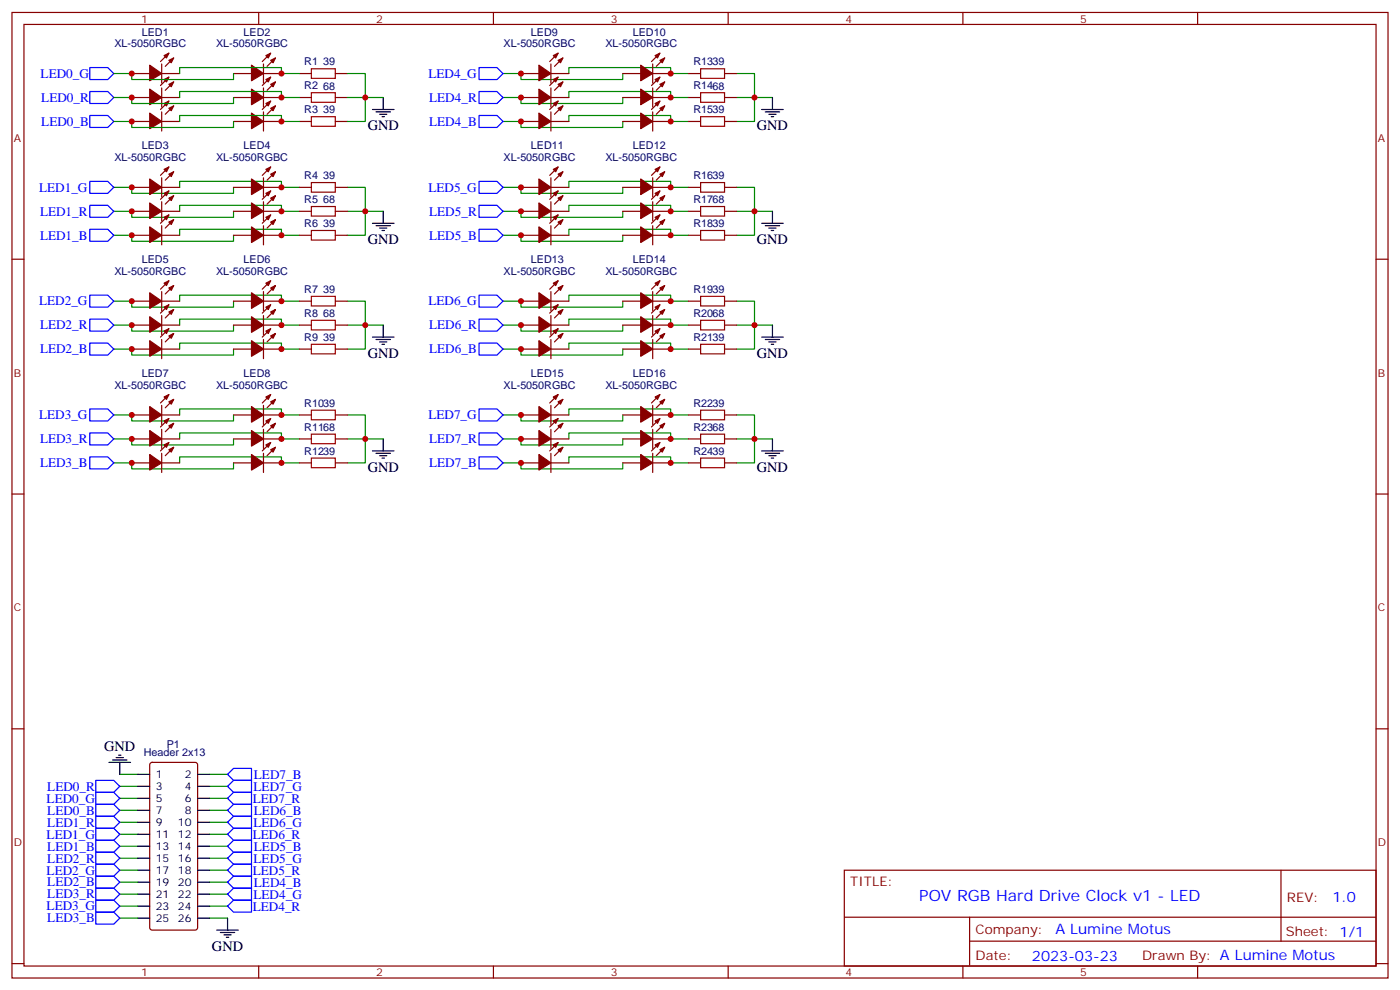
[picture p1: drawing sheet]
<svg xmlns="http://www.w3.org/2000/svg" width="412mm" height="292mm" viewBox="0 0 412 292" stroke-linecap="round" stroke-linejoin="round" font-family="sans-serif">
<g fill="none" stroke="#870000" stroke-width=".35">
<path d="M3.5 3.7h405.4v284.3h-405.4zM7.1 7.2h398.2v277.3h-398.2zM47.6 18.8v5.7M49.7 15.7l-2.4 2.4M51.2 17.1l-2.5 2.4M76.2 3.7v3.5M77.6 18.8v5.7M79.7 15.7l-2.4 2.4M81.1 17.1l-2.4 2.4M145.3 3.7v3.5M162.3 18.8v5.7M164.4 15.7l-2.5 2.4"/>
<path d="M165.8 17.1l-2.5 2.4M192.3 18.8v5.7M194.4 15.7l-2.5 2.4M195.8 17.1l-2.5 2.4M214.5 3.7v3.5M283.6 3.7v3.5M352.8 3.7v3.5M38.8 35.8h5.3M38.8 28.7h5.3M38.8 21.7h5.3M47.6 25.9v5.6M47.6 32.9v5.7"/>
<path d="M47.6 35.8h5.3M47.6 28.7h5.3M47.6 21.7h5.3M49.7 29.8l-2.4 2.4M49.7 22.7l-2.4 2.5M51.2 31.2l-2.5 2.5M51.2 24.1l-2.5 2.5M68.8 35.8h5.3M68.8 28.7h5.3M68.8 21.7h5.3M77.6 35.8h5.3M77.6 28.7h5.3"/>
<path d="M77.6 21.7h5.3M77.6 25.9v5.6M77.6 32.9v5.7M79.7 29.8l-2.4 2.4M79.7 22.7l-2.4 2.5M81.1 31.2l-2.4 2.5M81.1 24.1l-2.4 2.5M88.2 35.8h3.5M88.2 28.7h3.5M88.2 21.7h3.5M98.8 35.8h3.5M98.8 28.7h3.5"/>
<path d="M98.8 21.7h3.5M153.5 35.8h5.2M153.5 28.7h5.2M153.5 21.7h5.2M162.3 35.8h5.3M162.3 28.7h5.3M162.3 21.7h5.3M162.3 25.9v5.6M162.3 32.9v5.7M164.4 29.8l-2.5 2.4M164.4 22.7l-2.5 2.5M165.8 31.2l-2.5 2.5"/>
<path d="M165.8 24.1l-2.5 2.5M183.4 35.8h5.3M183.4 28.7h5.3M183.4 21.7h5.3M192.3 35.8h5.3M192.3 28.7h5.3M192.3 21.7h5.3M192.3 25.9v5.6M192.3 32.9v5.7M194.4 29.8l-2.5 2.4M194.4 22.7l-2.5 2.5M195.8 31.2l-2.5 2.5"/>
<path d="M195.8 24.1l-2.5 2.5M202.8 35.8h3.6M202.8 28.7h3.6M202.8 21.7h3.6M213.4 35.8h3.6M213.4 28.7h3.6M213.4 21.7h3.6M38.8 55.2h5.3M47.6 52.4v5.6M47.6 59.4v5.7M47.6 55.2h5.3M49.7 56.2l-2.4 2.5"/>
<path d="M49.7 49.2l-2.4 2.4M51.2 57.6l-2.5 2.5M51.2 50.6l-2.5 2.5M68.8 55.2h5.3M77.6 52.4v5.6M77.6 59.4v5.7M77.6 55.2h5.3M79.7 56.2l-2.4 2.5M79.7 49.2l-2.4 2.4M81.1 57.6l-2.4 2.5M81.1 50.6l-2.4 2.5M88.2 55.2h3.5"/>
<path d="M98.8 55.2h3.5M153.5 55.2h5.2M162.3 55.2h5.3M162.3 52.4v5.6M162.3 59.4v5.7M164.4 56.2l-2.5 2.5M164.4 49.2l-2.5 2.4M165.8 57.6l-2.5 2.5M165.8 50.6l-2.5 2.5M183.4 55.2h5.3M192.3 55.2h5.3M192.3 52.4v5.6"/>
<path d="M192.3 59.4v5.7M194.4 56.2l-2.5 2.5M194.4 49.2l-2.5 2.4M195.8 57.6l-2.5 2.5M195.8 50.6l-2.5 2.5M202.8 55.2h3.6M213.4 55.2h3.6M3.5 76.3h3.6M38.8 69.3h5.3M38.8 62.2h5.3M47.6 66.5v5.6M47.6 69.3h5.3"/>
<path d="M47.6 62.2h5.3M49.7 63.3l-2.4 2.5M51.2 64.7l-2.5 2.5M68.8 69.3h5.3M68.8 62.2h5.3M77.6 66.5v5.6M77.6 69.3h5.3M77.6 62.2h5.3M79.7 63.3l-2.4 2.5M81.1 64.7l-2.4 2.5M88.2 69.3h3.5M88.2 62.2h3.5"/>
<path d="M98.8 69.3h3.5M98.8 62.2h3.5M153.5 69.3h5.2M153.5 62.2h5.2M162.3 69.3h5.3M162.3 62.2h5.3M162.3 66.5v5.6M164.4 63.3l-2.5 2.5M165.8 64.7l-2.5 2.5M183.4 69.3h5.3M183.4 62.2h5.3M192.3 69.3h5.3"/>
<path d="M192.3 62.2h5.3M192.3 66.5v5.6M194.4 63.3l-2.5 2.5M195.8 64.7l-2.5 2.5M202.8 69.3h3.6M202.8 62.2h3.6M213.4 69.3h3.6M213.4 62.2h3.6M405.3 76.3h3.6M38.8 95.7h5.3M38.8 88.7h5.3M47.6 85.9v5.6"/>
<path d="M47.6 92.9v5.7M47.6 100v5.6M47.6 95.7h5.3M47.6 88.7h5.3M49.7 96.8l-2.4 2.5M49.7 89.7l-2.4 2.5M49.7 82.7l-2.4 2.5M51.2 98.2l-2.5 2.5M51.2 91.2l-2.5 2.4M51.2 84.1l-2.5 2.5M68.8 95.7h5.3M68.8 88.7h5.3"/>
<path d="M77.6 85.9v5.6M77.6 92.9v5.7M77.6 100v5.6M77.6 95.7h5.3M77.6 88.7h5.3M79.7 96.8l-2.4 2.5M79.7 89.7l-2.4 2.5M79.7 82.7l-2.4 2.5M81.1 98.2l-2.4 2.5M81.1 91.2l-2.4 2.4M81.1 84.1l-2.4 2.5M88.2 95.7h3.5"/>
<path d="M88.2 88.7h3.5M98.8 95.7h3.5M98.8 88.7h3.5M153.5 95.7h5.2M153.5 88.7h5.2M162.3 95.7h5.3M162.3 88.7h5.3M162.3 85.9v5.6M162.3 92.9v5.7M162.3 100v5.6M164.4 96.8l-2.5 2.5M164.4 89.7l-2.5 2.5"/>
<path d="M164.4 82.7l-2.5 2.5M165.8 98.2l-2.5 2.5M165.8 91.2l-2.5 2.4M165.8 84.1l-2.5 2.5M183.4 95.7h5.3M183.4 88.7h5.3M192.3 95.7h5.3M192.3 88.7h5.3M192.3 85.9v5.6M192.3 92.9v5.7M192.3 100v5.6M194.4 96.8l-2.5 2.5"/>
<path d="M194.4 89.7l-2.5 2.5M194.4 82.7l-2.5 2.5M195.8 98.2l-2.5 2.5M195.8 91.2l-2.5 2.4M195.8 84.1l-2.5 2.5M202.8 95.7h3.6M202.8 88.7h3.6M213.4 95.7h3.6M213.4 88.7h3.6M38.8 102.8h5.3M47.6 119.4v5.6M47.6 102.8h5.3"/>
<path d="M49.7 116.2l-2.4 2.5M51.2 117.6l-2.5 2.5M68.8 102.8h5.3M77.6 119.4v5.6M77.6 102.8h5.3M79.7 116.2l-2.4 2.5M81.1 117.6l-2.4 2.5M88.2 102.8h3.5M98.8 102.8h3.5M153.5 102.8h5.2M162.3 102.8h5.3M162.3 119.4v5.6"/>
<path d="M164.4 116.2l-2.5 2.5M165.8 117.6l-2.5 2.5M183.4 102.8h5.3M192.3 102.8h5.3M192.3 119.4v5.6M194.4 116.2l-2.5 2.5M195.8 117.6l-2.5 2.5M202.8 102.8h3.6M213.4 102.8h3.6M38.8 136.3h5.3M38.8 129.3h5.3M38.8 122.2h5.3"/>
<path d="M47.6 126.4v5.7M47.6 133.5v5.6M47.6 136.3h5.3M47.6 129.3h5.3M47.6 122.2h5.3M49.7 130.3l-2.4 2.5M49.7 123.3l-2.4 2.4M51.2 131.7l-2.5 2.5M51.2 124.7l-2.5 2.4M68.8 136.3h5.3M68.8 129.3h5.3M68.8 122.2h5.3"/>
<path d="M77.6 126.4v5.7M77.6 133.5v5.6M77.6 136.3h5.3M77.6 129.3h5.3M77.6 122.2h5.3M79.7 130.3l-2.4 2.5M79.7 123.3l-2.4 2.4M81.1 131.7l-2.4 2.5M81.1 124.7l-2.4 2.4M88.2 136.3h3.5M88.2 129.3h3.5M88.2 122.2h3.5"/>
<path d="M98.8 136.3h3.5M98.8 129.3h3.5M98.8 122.2h3.5M153.5 136.3h5.2M153.5 129.3h5.2M153.5 122.2h5.2M162.3 136.3h5.3M162.3 129.3h5.3M162.3 122.2h5.3M162.3 126.4v5.7M162.3 133.5v5.6M164.4 130.3l-2.5 2.5"/>
<path d="M164.4 123.3l-2.5 2.4M165.8 131.7l-2.5 2.5M165.8 124.7l-2.5 2.4M183.4 136.3h5.3M183.4 129.3h5.3M183.4 122.2h5.3M192.3 136.3h5.3M192.3 129.3h5.3M192.3 122.2h5.3M192.3 126.4v5.7M192.3 133.5v5.6M194.4 130.3l-2.5 2.5"/>
<path d="M194.4 123.3l-2.5 2.4M195.8 131.7l-2.5 2.5M195.8 124.7l-2.5 2.4M202.8 136.3h3.6M202.8 129.3h3.6M202.8 122.2h3.6M213.4 136.3h3.6M213.4 129.3h3.6M213.4 122.2h3.6M3.5 145.5h3.6M405.3 145.5h3.6M3.5 214.6h3.6"/>
<path d="M405.3 214.6h3.6M44.3 224.7l.5-.2h12.7l.7 .4v48.3l-.5 .6-12.9 .1-.6-.5-.1-48.2zM248.7 256.3h156.6v28.2h-156.6zM377.3 256.3v20.9M248.7 270.1h156.5M285.6 277.2h119.6M285.6 270.1v14.1M3.5 283.8h3.6M76.2 284.5v3.5M145.3 284.5v3.5M214.5 284.5v3.5M283.6 284.5v3.5"/>
<path d="M352.8 284.5v3.5M405.3 283.8h3.6"/>
</g>
<g fill="#870000" stroke="#870000" stroke-width=".35">
<path d="M44.1 33.3l3.5 2.5-3.5 2.1z"/>
<path d="M48.3 30.5l1.4-.7-.7 1.4z"/>
<path d="M49.7 31.9l1.5-.7-.8 1.4z"/>
<path d="M44.1 26.2l3.5 2.5-3.5 2.1z"/>
<path d="M48.3 23.4l1.4-.7-.7 1.4z"/>
<path d="M49.7 24.8l1.5-.7-.8 1.4z"/>
<path d="M44.1 19.2l3.5 2.5-3.5 2.1z"/>
<path d="M48.3 16.4l1.4-.7-.7 1.4z"/>
<path d="M49.7 17.8l1.5-.7-.8 1.4z"/>
<path d="M74.1 33.3l3.5 2.5-3.5 2.1z"/>
<path d="M78.3 30.5l1.4-.7-.7 1.4z"/>
<path d="M79.7 31.9l1.4-.7-.7 1.4z"/>
<path d="M74.1 26.2l3.5 2.5-3.5 2.1z"/>
<path d="M78.3 23.4l1.4-.7-.7 1.4z"/>
<path d="M79.7 24.8l1.4-.7-.7 1.4z"/>
<path d="M74.1 19.2l3.5 2.5-3.5 2.1z"/>
<path d="M78.3 16.4l1.4-.7-.7 1.4z"/>
<path d="M79.7 17.8l1.4-.7-.7 1.4z"/>
<path d="M74.1 66.8l3.5 2.5-3.5 2.1z"/>
<path d="M78.3 64l1.4-.7-.7 1.4z"/>
<path d="M79.7 65.4l1.4-.7-.7 1.4z"/>
<path d="M74.1 59.8l3.5 2.4-3.5 2.1z"/>
<path d="M78.3 56.9l1.4-.7-.7 1.4z"/>
<path d="M79.7 58.3l1.4-.7-.7 1.5z"/>
<path d="M74.1 52.7l3.5 2.5-3.5 2.1z"/>
<path d="M78.3 49.9l1.4-.7-.7 1.4z"/>
<path d="M79.7 51.3l1.4-.7-.7 1.4z"/>
<path d="M44.1 66.8l3.5 2.5-3.5 2.1z"/>
<path d="M48.3 64l1.4-.7-.7 1.4z"/>
<path d="M49.7 65.4l1.5-.7-.8 1.4z"/>
<path d="M44.1 59.8l3.5 2.4-3.5 2.1z"/>
<path d="M48.3 56.9l1.4-.7-.7 1.4z"/>
<path d="M49.7 58.3l1.5-.7-.8 1.5z"/>
<path d="M44.1 52.7l3.5 2.5-3.5 2.1z"/>
<path d="M48.3 49.9l1.4-.7-.7 1.4z"/>
<path d="M49.7 51.3l1.5-.7-.8 1.4z"/>
<path d="M74.1 100.3l3.5 2.5-3.5 2.1z"/>
<path d="M78.3 97.5l1.4-.7-.7 1.4z"/>
<path d="M79.7 98.9l1.4-.7-.7 1.4z"/>
<path d="M74.1 93.3l3.5 2.4-3.5 2.2z"/>
<path d="M78.3 90.5l1.4-.8-.7 1.5z"/>
<path d="M79.7 91.9l1.4-.7-.7 1.4z"/>
<path d="M74.1 86.2l3.5 2.5-3.5 2.1z"/>
<path d="M78.3 83.4l1.4-.7-.7 1.4z"/>
<path d="M79.7 84.8l1.4-.7-.7 1.4z"/>
<path d="M44.1 100.3l3.5 2.5-3.5 2.1z"/>
<path d="M48.3 97.5l1.4-.7-.7 1.4z"/>
<path d="M49.7 98.9l1.5-.7-.8 1.4z"/>
<path d="M44.1 93.3l3.5 2.4-3.5 2.2z"/>
<path d="M48.3 90.5l1.4-.8-.7 1.5z"/>
<path d="M49.7 91.9l1.5-.7-.8 1.4z"/>
<path d="M44.1 86.2l3.5 2.5-3.5 2.1z"/>
<path d="M48.3 83.4l1.4-.7-.7 1.4z"/>
<path d="M49.7 84.8l1.5-.7-.8 1.4z"/>
<path d="M74.1 133.8l3.5 2.5-3.5 2.1z"/>
<path d="M78.3 131l1.4-.7-.7 1.4z"/>
<path d="M79.7 132.4l1.4-.7-.7 1.4z"/>
<path d="M74.1 126.8l3.5 2.5-3.5 2.1z"/>
<path d="M78.3 124l1.4-.7-.7 1.4z"/>
<path d="M79.7 125.4l1.4-.7-.7 1.4z"/>
<path d="M74.1 119.7l3.5 2.5-3.5 2.1z"/>
<path d="M78.3 116.9l1.4-.7-.7 1.4z"/>
<path d="M79.7 118.3l1.4-.7-.7 1.4z"/>
<path d="M44.1 133.8l3.5 2.5-3.5 2.1z"/>
<path d="M48.3 131l1.4-.7-.7 1.4z"/>
<path d="M49.7 132.4l1.5-.7-.8 1.4z"/>
<path d="M44.1 126.8l3.5 2.5-3.5 2.1z"/>
<path d="M48.3 124l1.4-.7-.7 1.4z"/>
<path d="M49.7 125.4l1.5-.7-.8 1.4z"/>
<path d="M44.1 119.7l3.5 2.5-3.5 2.1z"/>
<path d="M48.3 116.9l1.4-.7-.7 1.4z"/>
<path d="M49.7 118.3l1.5-.7-.8 1.4z"/>
<path d="M188.7 33.3l3.6 2.5-3.6 2.1z"/>
<path d="M193 30.5l1.4-.7-.7 1.4z"/>
<path d="M194.4 31.9l1.4-.7-.7 1.4z"/>
<path d="M188.7 26.2l3.6 2.5-3.6 2.1z"/>
<path d="M193 23.4l1.4-.7-.7 1.4z"/>
<path d="M194.4 24.8l1.4-.7-.7 1.4z"/>
<path d="M188.7 19.2l3.6 2.5-3.6 2.1z"/>
<path d="M193 16.4l1.4-.7-.7 1.4z"/>
<path d="M194.4 17.8l1.4-.7-.7 1.4z"/>
<path d="M158.7 33.3l3.6 2.5-3.6 2.1z"/>
<path d="M163 30.5l1.4-.7-.7 1.4z"/>
<path d="M164.4 31.9l1.4-.7-.7 1.4z"/>
<path d="M158.7 26.2l3.6 2.5-3.6 2.1z"/>
<path d="M163 23.4l1.4-.7-.7 1.4z"/>
<path d="M164.4 24.8l1.4-.7-.7 1.4z"/>
<path d="M158.7 19.2l3.6 2.5-3.6 2.1z"/>
<path d="M163 16.4l1.4-.7-.7 1.4z"/>
<path d="M164.4 17.8l1.4-.7-.7 1.4z"/>
<path d="M188.7 66.8l3.6 2.5-3.6 2.1z"/>
<path d="M193 64l1.4-.7-.7 1.4z"/>
<path d="M194.4 65.4l1.4-.7-.7 1.4z"/>
<path d="M188.7 59.8l3.6 2.4-3.6 2.1z"/>
<path d="M193 56.9l1.4-.7-.7 1.4z"/>
<path d="M194.4 58.3l1.4-.7-.7 1.5z"/>
<path d="M188.7 52.7l3.6 2.5-3.6 2.1z"/>
<path d="M193 49.9l1.4-.7-.7 1.4z"/>
<path d="M194.4 51.3l1.4-.7-.7 1.4z"/>
<path d="M158.7 66.8l3.6 2.5-3.6 2.1z"/>
<path d="M163 64l1.4-.7-.7 1.4z"/>
<path d="M164.4 65.4l1.4-.7-.7 1.4z"/>
<path d="M158.7 59.8l3.6 2.4-3.6 2.1z"/>
<path d="M163 56.9l1.4-.7-.7 1.4z"/>
<path d="M164.4 58.3l1.4-.7-.7 1.5z"/>
<path d="M158.7 52.7l3.6 2.5-3.6 2.1z"/>
<path d="M163 49.9l1.4-.7-.7 1.4z"/>
<path d="M164.4 51.3l1.4-.7-.7 1.4z"/>
<path d="M188.7 100.3l3.6 2.5-3.6 2.1z"/>
<path d="M193 97.5l1.4-.7-.7 1.4z"/>
<path d="M194.4 98.9l1.4-.7-.7 1.4z"/>
<path d="M188.7 93.3l3.6 2.4-3.6 2.2z"/>
<path d="M193 90.5l1.4-.8-.7 1.5z"/>
<path d="M194.4 91.9l1.4-.7-.7 1.4z"/>
<path d="M188.7 86.2l3.6 2.5-3.6 2.1z"/>
<path d="M193 83.4l1.4-.7-.7 1.4z"/>
<path d="M194.4 84.8l1.4-.7-.7 1.4z"/>
<path d="M158.7 100.3l3.6 2.5-3.6 2.1z"/>
<path d="M163 97.5l1.4-.7-.7 1.4z"/>
<path d="M164.4 98.9l1.4-.7-.7 1.4z"/>
<path d="M158.7 93.3l3.6 2.4-3.6 2.2z"/>
<path d="M163 90.5l1.4-.8-.7 1.5z"/>
<path d="M164.4 91.9l1.4-.7-.7 1.4z"/>
<path d="M158.7 86.2l3.6 2.5-3.6 2.1z"/>
<path d="M163 83.4l1.4-.7-.7 1.4z"/>
<path d="M164.4 84.8l1.4-.7-.7 1.4z"/>
<path d="M188.7 133.8l3.6 2.5-3.6 2.1z"/>
<path d="M193 131l1.4-.7-.7 1.4z"/>
<path d="M194.4 132.4l1.4-.7-.7 1.4z"/>
<path d="M188.7 126.8l3.6 2.5-3.6 2.1z"/>
<path d="M193 124l1.4-.7-.7 1.4z"/>
<path d="M194.4 125.4l1.4-.7-.7 1.4z"/>
<path d="M188.7 119.7l3.6 2.5-3.6 2.1z"/>
<path d="M193 116.9l1.4-.7-.7 1.4z"/>
<path d="M194.4 118.3l1.4-.7-.7 1.4z"/>
<path d="M158.7 133.8l3.6 2.5-3.6 2.1z"/>
<path d="M163 131l1.4-.7-.7 1.4z"/>
<path d="M164.4 132.4l1.4-.7-.7 1.4z"/>
<path d="M158.7 126.8l3.6 2.5-3.6 2.1z"/>
<path d="M163 124l1.4-.7-.7 1.4z"/>
<path d="M164.4 125.4l1.4-.7-.7 1.4z"/>
<path d="M158.7 119.7l3.6 2.5-3.6 2.1z"/>
<path d="M163 116.9l1.4-.7-.7 1.4z"/>
<path d="M164.4 118.3l1.4-.7-.7 1.4z"/>
</g>
<g fill="none" stroke="#008700" stroke-width=".35">
<path d="M33.5 28.7h5.3v1.8h30v-1.8M33.5 21.7h5.3v1.7h30v-1.7M33.5 35.8h5.3v1.7h30v-1.7M52.9 21.7v-1.8h30v1.8h5.3M52.9 28.7v-1.7h30v1.7h5.3M52.9 35.8v-1.8h30v1.8h5.3M102.3 21.7h5.3v7h-5.3M112.9 28.7h-5.3v7.1h-5.3M148.2 35.8h5.3v1.7h29.9v-1.7M148.2 21.7h5.3v1.7h29.9v-1.7M148.2 28.7h5.3v1.8h29.9v-1.8M167.6 35.8v-1.8h30v1.8h5.2"/>
<path d="M167.6 28.7v-1.7h30v1.7h5.2M167.6 21.7v-1.8h30v1.8h5.2M217 21.7h5.2v7h-5.2M227.5 28.7h-5.3v7.1h-5.2M33.5 55.2h5.3v1.7h30v-1.7M52.9 55.2v-1.8h30v1.8h5.3M102.3 55.2h5.3v7h-5.3M148.2 55.2h5.3v1.7h29.9v-1.7M167.6 55.2v-1.8h30v1.8h5.2M217 55.2h5.2v7h-5.2M33.5 69.3h5.3v1.7h30v-1.7M33.5 62.2h5.3v1.8h30v-1.8"/>
<path d="M52.9 69.3v-1.8h30v1.8h5.3M52.9 62.2v-1.7h30v1.7h5.3M112.9 62.2h-5.3v7.1h-5.3M148.2 69.3h5.3v1.7h29.9v-1.7M148.2 62.2h5.3v1.8h29.9v-1.8M167.6 69.3v-1.8h30v1.8h5.2M167.6 62.2v-1.7h30v1.7h5.2M227.5 62.2h-5.3v7.1h-5.2M33.5 88.7h5.3v1.8h30v-1.8M33.5 95.7h5.3v1.8h30v-1.8M52.9 95.7v-1.7h30v1.7h5.3M52.9 88.7v-1.8h30v1.8h5.3"/>
<path d="M102.3 88.7h5.3v7h-5.3M112.9 95.7h-5.3v7.1h-5.3M148.2 88.7h5.3v1.8h29.9v-1.8M148.2 95.7h5.3v1.8h29.9v-1.8M167.6 95.7v-1.7h30v1.7h5.2M167.6 88.7v-1.8h30v1.8h5.2M217 88.7h5.2v7h-5.2M227.5 95.7h-5.3v7.1h-5.2M33.5 102.8h5.3v1.8h30v-1.8M52.9 102.8v-1.8h30v1.8h5.3M148.2 102.8h5.3v1.8h29.9v-1.8M167.6 102.8v-1.8h30v1.8h5.2"/>
<path d="M33.5 136.3h5.3v1.8h30v-1.8M33.5 122.2h5.3v1.8h30v-1.8M33.5 129.3h5.3v1.7h30v-1.7M52.9 136.3v-1.8h30v1.8h5.3M52.9 129.3v-1.8h30v1.8h5.3M52.9 122.2v-1.8h30v1.8h5.3M102.3 122.2h5.3v7.1h-5.3M112.9 129.3h-5.3v7h-5.3M148.2 136.3h5.3v1.8h29.9v-1.8M148.2 122.2h5.3v1.8h29.9v-1.8M148.2 129.3h5.3v1.7h29.9v-1.7M167.6 136.3v-1.8h30v1.8h5.2"/>
<path d="M167.6 129.3v-1.8h30v1.8h5.2M167.6 122.2v-1.8h30v1.8h5.2M217 122.2h5.2v7.1h-5.2M227.5 129.3h-5.3v7h-5.2M35.3 238.6h5.3M35.3 228h5.3M35.3 231.6h5.3M35.3 235.1h5.3M61.7 238.6h5.3M61.7 228h5.3M61.7 231.6h5.3M61.7 235.1h5.3"/>
<path d="M35.3 259.8h5.3M35.3 256.3h5.3M35.3 252.7h5.3M35.3 249.2h5.3M35.3 245.7h5.3M35.3 242.1h5.3M61.7 259.8h5.3M61.7 256.3h5.3M61.7 252.7h5.3M61.7 249.2h5.3M61.7 245.7h5.3M61.7 242.1h5.3"/>
<path d="M35.3 270.4h5.3M35.3 266.8h5.3M35.3 263.3h5.3M61.7 270.4h5.3M61.7 266.8h5.3M61.7 263.3h5.3"/>
</g>
<g fill="none" stroke="#00f" stroke-width=".35">
<path d="M26.5 19.9h5.2l1.8 1.8-1.8 1.7h-5.2zM141.1 19.9h5.3l1.8 1.8-1.8 1.7h-5.3zM26.5 34h5.2l1.8 1.8-1.8 1.7h-5.2zM26.5 27h5.2l1.8 1.7-1.8 1.8h-5.2zM141.1 27h5.3l1.8 1.7-1.8 1.8h-5.3zM141.1 34h5.3l1.8 1.8-1.8 1.7h-5.3zM26.5 53.4h5.2l1.8 1.8-1.8 1.7h-5.2zM141.1 53.4h5.3l1.8 1.8-1.8 1.7h-5.3zM26.5 60.5h5.2l1.8 1.7-1.8 1.8h-5.2zM26.5 67.5h5.2l1.8 1.8-1.8 1.7h-5.2zM141.1 60.5h5.3l1.8 1.7-1.8 1.8h-5.3zM141.1 67.5h5.3l1.8 1.8-1.8 1.7h-5.3z"/>
<path d="M26.5 94h5.2l1.8 1.7-1.8 1.8h-5.2zM26.5 86.9h5.2l1.8 1.8-1.8 1.8h-5.2zM141.1 94h5.3l1.8 1.7-1.8 1.8h-5.3zM141.1 86.9h5.3l1.8 1.8-1.8 1.8h-5.3zM26.5 101h5.2l1.8 1.8-1.8 1.8h-5.2zM141.1 101h5.3l1.8 1.8-1.8 1.8h-5.3zM26.5 127.5h5.2l1.8 1.8-1.8 1.7h-5.2zM26.5 120.4h5.2l1.8 1.8-1.8 1.8h-5.2zM26.5 134.5h5.2l1.8 1.8-1.8 1.8h-5.2zM141.1 127.5h5.3l1.8 1.8-1.8 1.7h-5.3zM141.1 120.4h5.3l1.8 1.8-1.8 1.8h-5.3zM141.1 134.5h5.3l1.8 1.8-1.8 1.8h-5.3z"/>
<path d="M28.2 236.9h5.3l1.8 1.7-1.8 1.8h-5.3zM28.2 233.3h5.3l1.8 1.8-1.8 1.8h-5.3zM28.2 229.8h5.3l1.8 1.8-1.8 1.7h-5.3zM67 235.1l1.8-1.8h5.3v3.6h-5.3zM67 231.6l1.8-1.8h5.3v3.5h-5.3zM67 228l1.8-1.7h5.3v3.5h-5.3zM67 238.6l1.8-1.7h5.3v3.5h-5.3zM28.2 258h5.3l1.8 1.8-1.8 1.7h-5.3zM28.2 254.5h5.3l1.8 1.8-1.8 1.7h-5.3zM28.2 251h5.3l1.8 1.7-1.8 1.8h-5.3zM28.2 247.4h5.3l1.8 1.8-1.8 1.8h-5.3zM28.2 243.9h5.3l1.8 1.8-1.8 1.7h-5.3z"/>
<path d="M28.2 240.4h5.3l1.8 1.7-1.8 1.8h-5.3zM67 242.1l1.8-1.7h5.3v3.5h-5.3zM67 245.7l1.8-1.8h5.3v3.5h-5.3zM67 252.7l1.8-1.7h5.3v3.5h-5.3zM67 256.3l1.8-1.8h5.3v3.5h-5.3zM67 259.8l1.8-1.8h5.3v3.5h-5.3zM68.8 247.4h5.3v3.6h-5.3l-1.8-1.8zM28.2 268.6h5.3l1.8 1.8-1.8 1.7h-5.3zM28.2 265.1h5.3l1.8 1.7-1.8 1.8h-5.3zM28.2 261.5h5.3l1.8 1.8-1.8 1.8h-5.3zM67 263.3l1.8-1.8h5.3v3.6h-5.3zM67 266.8l1.8-1.7h5.3v3.5h-5.3z"/>
</g>
<g fill="none" stroke="#000" stroke-width=".35">
<path d="M109.7 32.2h6.4M110.8 32.9h4.2M111.8 33.7h2.1M112.5 34.4h.7M112.9 28.7v3.5M224.4 32.2h6.3M225.4 32.9h4.3M226.5 33.7h2.1M227.2 34.4h.7M227.5 28.7v3.5M109.7 65.8h6.4M110.8 66.5h4.2"/>
<path d="M111.8 67.2h2.1M112.5 67.9h.7M112.9 62.2v3.6M224.4 65.8h6.3M225.4 66.5h4.3M226.5 67.2h2.1M227.2 67.9h.7M227.5 62.2v3.6M109.7 99.3h6.4M110.8 100h4.2M112.9 95.7v3.6M224.4 99.3h6.3"/>
<path d="M225.4 100h4.3M227.5 95.7v3.6M111.8 100.7h2.1M112.5 101.4h.7M226.5 100.7h2.1M227.2 101.4h.7M109.7 132.8h6.4M110.8 133.5h4.2M111.8 134.2h2.1M112.5 134.9h.7M112.9 129.3v3.5M224.4 132.8h6.3"/>
<path d="M225.4 133.5h4.3M226.5 134.2h2.1M227.2 134.9h.7M227.5 129.3v3.5M32.1 224.5h6.4M33.2 223.8h4.2M34.2 223.1h2.1M34.9 222.4h.7M35.3 224.5v3.5M40.6 228h3.5M40.6 231.6h3.5M40.6 235.1h3.5"/>
<path d="M40.6 238.6h3.5M58.2 228h3.5M58.2 231.6h3.5M58.2 235.1h3.5M58.2 238.6h3.5M40.6 242.1h3.5M40.6 245.7h3.5M40.6 249.2h3.5M40.6 252.7h3.5M40.6 256.3h3.5M40.6 259.8h3.5M58.2 242.1h3.5"/>
<path d="M58.2 245.7h3.5M58.2 249.2h3.5M58.2 252.7h3.5M58.2 256.3h3.5M58.2 259.8h3.5M40.6 263.3h3.5M40.6 266.8h3.5M40.6 270.4h3.5M58.2 263.3h3.5M58.2 266.8h3.5M58.2 270.4h3.5M63.9 273.9h6.3"/>
<path d="M64.9 274.6h4.2M66 275.3h2.1M66.7 276h.7M67 270.4v3.5"/>
</g>
<g fill="none" stroke="#a10000" stroke-width=".35">
<path d="M91.7 20.2h7.1v2.9h-7.1zM91.7 27.3h7.1v2.8h-7.1zM91.7 34.4h7.1v2.8h-7.1zM206.4 34.4h7v2.8h-7zM206.4 27.3h7v2.8h-7zM206.4 20.2h7v2.9h-7zM91.7 53.8h7.1v2.8h-7.1zM206.4 53.8h7v2.8h-7zM91.7 67.9h7.1v2.8h-7.1zM91.7 60.8h7.1v2.8h-7.1zM206.4 67.9h7v2.8h-7zM206.4 60.8h7v2.8h-7z"/>
<path d="M91.7 94.3h7.1v2.9h-7.1zM91.7 87.3h7.1v2.8h-7.1zM206.4 94.3h7v2.9h-7zM206.4 87.3h7v2.8h-7zM91.7 101.4h7.1v2.8h-7.1zM206.4 101.4h7v2.8h-7zM91.7 134.9h7.1v2.8h-7.1zM91.7 127.8h7.1v2.9h-7.1zM91.7 120.8h7.1v2.8h-7.1zM206.4 134.9h7v2.8h-7zM206.4 127.8h7v2.9h-7zM206.4 120.8h7v2.8h-7z"/>
</g>
<g fill="#c00">
<circle cx="38.8" cy="21.7" r=".88"/>
<circle cx="38.8" cy="28.7" r=".88"/>
<circle cx="38.8" cy="35.8" r=".88"/>
<circle cx="82.9" cy="21.7" r=".88"/>
<circle cx="82.9" cy="35.8" r=".88"/>
<circle cx="82.9" cy="28.7" r=".88"/>
<circle cx="107.6" cy="28.7" r=".88"/>
<circle cx="107.6" cy="62.2" r=".88"/>
<circle cx="82.9" cy="62.2" r=".88"/>
<circle cx="82.9" cy="69.3" r=".88"/>
<circle cx="82.9" cy="55.2" r=".88"/>
<circle cx="38.8" cy="69.3" r=".88"/>
<circle cx="38.8" cy="62.2" r=".88"/>
<circle cx="38.8" cy="55.2" r=".88"/>
<circle cx="107.6" cy="95.7" r=".88"/>
<circle cx="82.9" cy="95.7" r=".88"/>
<circle cx="82.9" cy="102.8" r=".88"/>
<circle cx="82.9" cy="88.7" r=".88"/>
<circle cx="38.8" cy="102.8" r=".88"/>
<circle cx="38.8" cy="95.7" r=".88"/>
<circle cx="38.8" cy="88.7" r=".88"/>
<circle cx="107.6" cy="129.3" r=".88"/>
<circle cx="82.9" cy="129.3" r=".88"/>
<circle cx="82.9" cy="136.3" r=".88"/>
<circle cx="82.9" cy="122.2" r=".88"/>
<circle cx="38.8" cy="136.3" r=".88"/>
<circle cx="38.8" cy="129.3" r=".88"/>
<circle cx="38.8" cy="122.2" r=".88"/>
<circle cx="222.3" cy="28.7" r=".88"/>
<circle cx="197.6" cy="28.7" r=".88"/>
<circle cx="197.6" cy="35.8" r=".88"/>
<circle cx="197.6" cy="21.7" r=".88"/>
<circle cx="153.5" cy="35.8" r=".88"/>
<circle cx="153.5" cy="28.7" r=".88"/>
<circle cx="153.5" cy="21.7" r=".88"/>
<circle cx="222.3" cy="62.2" r=".88"/>
<circle cx="197.6" cy="62.2" r=".88"/>
<circle cx="197.6" cy="69.3" r=".88"/>
<circle cx="197.6" cy="55.2" r=".88"/>
<circle cx="153.5" cy="69.3" r=".88"/>
<circle cx="153.5" cy="62.2" r=".88"/>
<circle cx="153.5" cy="55.2" r=".88"/>
<circle cx="222.3" cy="95.7" r=".88"/>
<circle cx="197.6" cy="95.7" r=".88"/>
<circle cx="197.6" cy="102.8" r=".88"/>
<circle cx="197.6" cy="88.7" r=".88"/>
<circle cx="153.5" cy="102.8" r=".88"/>
<circle cx="153.5" cy="95.7" r=".88"/>
<circle cx="153.5" cy="88.7" r=".88"/>
<circle cx="222.3" cy="129.3" r=".88"/>
<circle cx="197.6" cy="129.3" r=".88"/>
<circle cx="197.6" cy="136.3" r=".88"/>
<circle cx="197.6" cy="122.2" r=".88"/>
<circle cx="153.5" cy="136.3" r=".88"/>
<circle cx="153.5" cy="129.3" r=".88"/>
<circle cx="153.5" cy="122.2" r=".88"/>
</g>
<text font-size="4.6" fill="#00f" x="270.8" y="265.3">POV RGB Hard Drive Clock v1 - LED</text>
<g font-size="4.2">
<text x="108.3" y="38.4">GND</text>
<text x="223" y="38.4">GND</text>
<text x="108.3" y="71.9">GND</text>
<text x="223" y="71.9">GND</text>
<text x="108.3" y="105.4">GND</text>
<text x="223" y="105.4">GND</text>
<text x="108.3" y="138.9">GND</text>
<text x="223" y="138.9">GND</text>
<text x="30.7" y="221.2">GND</text>
<text x="62.4" y="280">GND</text>
</g>
<g font-size="4.2" fill="#00f">
<text x="392.5" y="265.5">1.0</text>
<text x="310.9" y="275.1">A Lumine Motus</text>
<text x="304" y="282.9">2023-03-23</text>
</g>
<g font-size="3.9" fill="#00f">
<text x="12" y="22.9">LED0_G</text>
<text x="126.2" y="22.9">LED4_G</text>
<text x="12.2" y="30">LED0_R</text>
<text x="126.4" y="30">LED4_R</text>
<text x="12.2" y="37">LED0_B</text>
<text x="126.4" y="37">LED4_B</text>
<text x="11.5" y="56.4">LED1_G</text>
<text x="126.2" y="56.4">LED5_G</text>
<text x="11.8" y="63.5">LED1_R</text>
<text x="126.4" y="63.5">LED5_R</text>
<text x="11.8" y="70.6">LED1_B</text>
<text x="126.4" y="70.6">LED5_B</text>
<text x="11.5" y="90">LED2_G</text>
<text x="126.2" y="90">LED6_G</text>
<text x="11.8" y="97">LED2_R</text>
<text x="126.4" y="97">LED6_R</text>
<text x="11.8" y="104.1">LED2_B</text>
<text x="126.4" y="104.1">LED6_B</text>
<text x="11.5" y="123.5">LED3_G</text>
<text x="126.2" y="123.5">LED7_G</text>
<text x="11.8" y="130.5">LED3_R</text>
<text x="126.4" y="130.5">LED7_R</text>
<text x="11.8" y="137.6">LED3_B</text>
<text x="126.4" y="137.6">LED7_B</text>
<text x="13.9" y="232.8">LED0_R</text>
<text x="74.7" y="232.9">LED7_G</text>
<text x="74.8" y="229.4">LED7_B</text>
<text x="13.7" y="236.4">LED0_G</text>
<text x="13.9" y="239.9">LED0_B</text>
<text x="74.5" y="236.4">LED7_R</text>
<text x="74.8" y="240">LED6_B</text>
<text x="13.9" y="243.4">LED1_R</text>
<text x="74.7" y="243.5">LED6_G</text>
<text x="13.7" y="246.9">LED1_G</text>
<text x="13.9" y="250.5">LED1_B</text>
<text x="74.5" y="247">LED6_R</text>
<text x="74.8" y="250.5">LED5_B</text>
<text x="13.7" y="257.5">LED2_G</text>
<text x="13.9" y="254">LED2_R</text>
<text x="74.5" y="257.6">LED5_R</text>
<text x="74.7" y="254.1">LED5_G</text>
<text x="13.9" y="261.1">LED2_B</text>
<text x="74.8" y="261.1">LED4_B</text>
<text x="13.7" y="268.1">LED3_G</text>
<text x="13.9" y="264.6">LED3_R</text>
<text x="74.5" y="268.2">LED4_R</text>
<text x="74.7" y="264.7">LED4_G</text>
<text x="13.9" y="271.6">LED3_B</text>
</g>
<g font-size="3.9" fill="#800">
<text x="250.5" y="260.8">TITLE:</text>
<text x="379.1" y="265.5">REV:</text>
<text x="287.4" y="275">Company:</text>
<text x="378.7" y="275.7">Sheet: 1/1</text>
<text x="287.4" y="282.7">Date:</text>
<text x="336.4" y="282.8">Drawn By: A Lumine Motus</text>
</g>
<g font-size="3.2" fill="#800">
<text x="41.6" y="6.7">1</text>
<text x="110.8" y="6.7">2</text>
<text x="179.9" y="6.7">3</text>
<text x="249.1" y="6.7">4</text>
<text x="318.2" y="6.7">5</text>
<text x="4.1" y="41.8">A</text>
<text x="405.9" y="41.8">A</text>
<text x="4.1" y="110.9">B</text>
<text x="405.9" y="110.9">B</text>
<text x="4.1" y="180.1">C</text>
<text x="405.9" y="180.1">C</text>
<text x="4.1" y="249.2">D</text>
<text x="405.9" y="249.2">D</text>
<text x="41.6" y="287.5">1</text>
<text x="110.8" y="287.5">2</text>
<text x="179.9" y="287.5">3</text>
<text x="249.1" y="287.5">4</text>
<text x="318.2" y="287.5">5</text>
</g>
<g font-size="3.2" fill="#000080">
<text x="41.7" y="10.5">LED1</text>
<text x="71.7" y="10.5">LED2</text>
<text x="156.4" y="10.5">LED9</text>
<text x="186.4" y="10.5">LED10</text>
<text x="33.7" y="14">XL-5050RGBC</text>
<text x="63.7" y="14">XL-5050RGBC</text>
<text x="148.3" y="14">XL-5050RGBC</text>
<text x="178.3" y="14">XL-5050RGBC</text>
<text x="89.6" y="19.3">R1</text>
<text x="95.2" y="19.3">39</text>
<text x="204.3" y="19.3">R1339</text>
<text x="89.6" y="26.3">R2</text>
<text x="95.2" y="26.4">68</text>
<text x="204.3" y="26.3">R1468</text>
<text x="89.6" y="33.4">R3</text>
<text x="95.2" y="33.4">39</text>
<text x="204.3" y="33.4">R1539</text>
<text x="33.7" y="47.5">XL-5050RGBC</text>
<text x="41.7" y="44">LED3</text>
<text x="63.7" y="47.5">XL-5050RGBC</text>
<text x="71.7" y="44">LED4</text>
<text x="148.3" y="47.5">XL-5050RGBC</text>
<text x="156.4" y="44">LED11</text>
<text x="178.3" y="47.5">XL-5050RGBC</text>
<text x="186.4" y="44">LED12</text>
<text x="89.6" y="52.8">R4</text>
<text x="95.2" y="52.8">39</text>
<text x="204.3" y="52.8">R1639</text>
<text x="89.6" y="59.8">R5</text>
<text x="95.2" y="59.9">68</text>
<text x="204.3" y="59.8">R1768</text>
<text x="89.6" y="66.9">R6</text>
<text x="95.2" y="66.9">39</text>
<text x="204.3" y="66.9">R1839</text>
<text x="41.7" y="77.5">LED5</text>
<text x="71.7" y="77.5">LED6</text>
<text x="156.4" y="77.5">LED13</text>
<text x="186.4" y="77.5">LED14</text>
<text x="33.7" y="81">XL-5050RGBC</text>
<text x="63.7" y="81">XL-5050RGBC</text>
<text x="148.3" y="81">XL-5050RGBC</text>
<text x="178.3" y="81">XL-5050RGBC</text>
<text x="89.6" y="86.3">R7</text>
<text x="95.2" y="86.3">39</text>
<text x="204.3" y="86.3">R1939</text>
<text x="89.6" y="93.4">R8</text>
<text x="95.2" y="93.4">68</text>
<text x="204.3" y="93.4">R2068</text>
<text x="89.6" y="100.4">R9</text>
<text x="95.2" y="100.4">39</text>
<text x="204.3" y="100.4">R2139</text>
<text x="41.7" y="111">LED7</text>
<text x="71.7" y="111">LED8</text>
<text x="156.4" y="111">LED15</text>
<text x="186.4" y="111">LED16</text>
<text x="33.7" y="114.5">XL-5050RGBC</text>
<text x="63.7" y="114.5">XL-5050RGBC</text>
<text x="89.6" y="119.8">R1039</text>
<text x="148.3" y="114.5">XL-5050RGBC</text>
<text x="178.3" y="114.5">XL-5050RGBC</text>
<text x="204.3" y="119.8">R2239</text>
<text x="89.6" y="126.9">R1168</text>
<text x="204.3" y="126.9">R2368</text>
<text x="89.6" y="133.9">R1239</text>
<text x="204.3" y="133.9">R2439</text>
<text x="49.1" y="220.2">P1</text>
<text x="42.3" y="222.7">Header 2x13</text>
</g>
<g font-size="3.2">
<text x="45.9" y="229.1">1</text>
<text x="45.9" y="232.6">3</text>
<text x="54.4" y="229.1">2</text>
<text x="54.4" y="232.6">4</text>
<text x="45.9" y="236.1">5</text>
<text x="45.9" y="239.7">7</text>
<text x="54.4" y="236.1">6</text>
<text x="54.4" y="239.7">8</text>
<text x="45.9" y="243.2">9</text>
<text x="52.4" y="243.2">10</text>
<text x="45.9" y="246.7">11</text>
<text x="45.9" y="250.3">13</text>
<text x="52.4" y="246.7">12</text>
<text x="52.4" y="250.3">14</text>
<text x="45.9" y="253.8">15</text>
<text x="45.9" y="257.3">17</text>
<text x="52.4" y="253.8">16</text>
<text x="52.4" y="257.3">18</text>
<text x="45.9" y="260.8">19</text>
<text x="52.4" y="260.8">20</text>
<text x="45.9" y="264.4">21</text>
<text x="45.9" y="267.9">23</text>
<text x="52.4" y="264.4">22</text>
<text x="52.4" y="267.9">24</text>
<text x="45.9" y="271.4">25</text>
<text x="52.4" y="271.4">26</text>
</g>
</svg>
